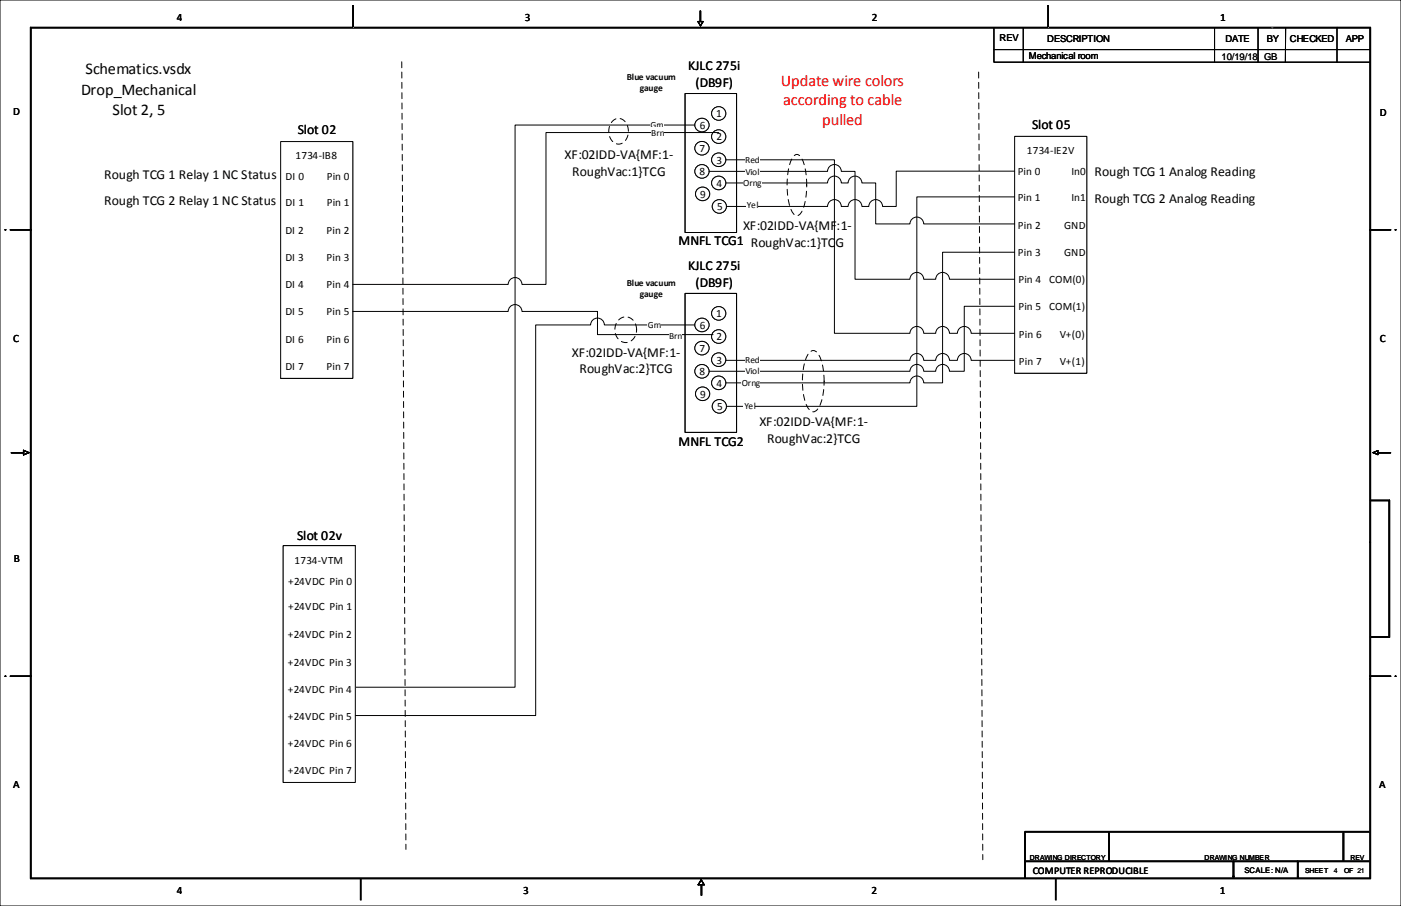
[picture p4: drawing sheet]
<svg xmlns="http://www.w3.org/2000/svg" width="432mm" height="279mm" viewBox="0 0 432 279" stroke-linecap="round" stroke-linejoin="round" font-family="sans-serif">
<path d="M0 0h431.8v279.4h-431.8z" fill="none" stroke="#000" stroke-width=".31"/>
<path d="M9.4 8.4v262.6l.2-.2v-262.2zM9.4 8.4l.2 .2h412.6l.2-.2zM422.2 8.6v262.2l.2 .2v-262.6zM9.4 271h413l-.2-.2h-412.6z" fill-rule="evenodd" fill="#fff"/>
<path d="M9.4 8.4l.2 .2v262.2l-.2 .2zM9.4 8.4h413l-.2 .2h-412.6zM422.2 8.6l.2-.2v262.6l-.2-.2zM9.4 271l.2-.2h412.6l.2 .2z" fill="none" stroke="#000" stroke-width=".31"/>
<path d="M9.4 8.5h.1M9.4 8.6h.1M9.5 8.4h.1M9.5 8.6h.1M9.6 8.5h.1M9.5 8.5h.1" fill="none" stroke="#000" stroke-width=".31"/>
<path d="M3.2 208.5h6.3v.1h-6.3z" fill-rule="evenodd" fill="#fff"/>
<path d="M3.2 208.5h6.3v.1h-6.3z" fill="none" stroke="#000" stroke-width=".31"/>
<path d="M9.4 208.5h.1M9.4 208.6h.1M9.5 208.5h.1M9.5 208.6h.1M9.6 208.5h.1" fill="none" stroke="#000" stroke-width=".31"/>
<path d="M1.6 208.5h.1M1.6 208.6h.1M1.7 208.5h.1M1.7 208.6h.1M1.8 208.6h.1M1.8 208.5h.1" fill="none" stroke="#000" stroke-width=".31"/>
<path d="M3.2 70.8h6.3v.2h-6.3z" fill-rule="evenodd" fill="#fff"/>
<path d="M3.2 70.8h6.3v.2h-6.3z" fill="none" stroke="#000" stroke-width=".31"/>
<path d="M9.4 70.9h.1M9.5 70.8h.1M9.4 70.8h.1M9.5 71h.1M9.5 70.9h.1M9.6 70.9h.1" fill="none" stroke="#000" stroke-width=".31"/>
<path d="M1.6 70.9h.1M1.7 70.8h.1M1.6 70.8h.1M1.7 71h.1M1.8 70.9h.1M1.8 70.8h.1" fill="none" stroke="#000" stroke-width=".31"/>
<path d="M108.7 1.9h.2v6.5h-.2z" fill-rule="evenodd" fill="#fff"/>
<path d="M108.7 1.9h.2v6.5h-.2z" fill="none" stroke="#000" stroke-width=".31"/>
<path d="M108.7 1.9h.1M108.8 2h.1M108.8 1.8h.1M108.9 2h.1M108.9 1.9h.1M108.9 1.8h.1" fill="none" stroke="#000" stroke-width=".31"/>
<path d="M215.8 3.4h.2v3.2h-.2z" fill-rule="evenodd" fill="#fff"/>
<path d="M215.8 3.4h.2v3.2h-.2z" fill="none" stroke="#000" stroke-width=".31"/>
<path d="M216.6 6.7l-.7 1.3zM215.1 6.6h1.6zM215.1 6.6l.8 1.4z" fill-rule="evenodd" fill="#fff"/>
<path d="M215.1 6.6h1.6zM215.1 6.6l.8 1.4zM216.6 6.7l-.7 1.3z" fill="none" stroke="#000" stroke-width=".31"/>
<path d="M323 1.9h.1v6.5h-.1z" fill-rule="evenodd" fill="#fff"/>
<path d="M323 1.9h.1v6.5h-.1z" fill="none" stroke="#000" stroke-width=".31"/>
<path d="M323 1.9h.1M323 2h.1M323.1 1.8h.1M323 1.8h.1M323.1 2h.1M323.1 1.9h.1" fill="none" stroke="#000" stroke-width=".31"/>
<path d="M422.3 70.8h6.3v.2h-6.3z" fill-rule="evenodd" fill="#fff"/>
<path d="M422.3 70.8h6.3v.2h-6.3z" fill="none" stroke="#000" stroke-width=".31"/>
<path d="M422.2 70.9h.1M422.3 70.9h.1M422.3 70.8h.1M422.3 71h.1M422.4 70.9h.1M422.4 70.8h.1" fill="none" stroke="#000" stroke-width=".31"/>
<path d="M430 70.9h.1M430.1 70.8h.1M430 70.8h.1M430.1 71h.1M430.2 70.9h.1M430.2 70.8h.1" fill="none" stroke="#000" stroke-width=".31"/>
<path d="M422.3 208.5h6.3v.1h-6.3z" fill-rule="evenodd" fill="#fff"/>
<path d="M422.3 208.5h6.3v.1h-6.3z" fill="none" stroke="#000" stroke-width=".31"/>
<path d="M422.2 208.5h.1M422.3 208.6h.1M422.3 208.5h.1M422.4 208.6h.1M422.4 208.5h.1" fill="none" stroke="#000" stroke-width=".31"/>
<path d="M430 208.5h.1M430 208.6h.1M430.1 208.5h.1M430.1 208.6h.1M430.2 208.6h.1M430.2 208.5h.1" fill="none" stroke="#000" stroke-width=".31"/>
<path d="M422.4 196.4v.1h5.9l-.2-.1zM428.1 154.4v42l.2 .1v-42.2zM422.4 154.3v.1h5.7l.2-.1z" fill-rule="evenodd" fill="#fff"/>
<path d="M422.4 154.3h5.9l-.2 .1h-5.7zM428.1 154.4l.2-.1v42.2l-.2-.1zM422.4 196.4h5.7l.2 .1h-5.9z" fill="none" stroke="#000" stroke-width=".31"/>
<path d="M422.2 167.2h.1M422.3 167.3h.1M422.3 167.2h.1M422.4 167.3h.1M422.4 167.2h.1" fill="none" stroke="#000" stroke-width=".31"/>
<path d="M422.2 209.3h.1M422.3 209.4h.1M422.3 209.3h.1M422.4 209.4h.1M422.4 209.3h.1" fill="none" stroke="#000" stroke-width=".31"/>
<path d="M3.5 139.6h3.8v.1h-3.8z" fill-rule="evenodd" fill="#fff"/>
<path d="M3.5 139.6h3.8v.1h-3.8z" fill="none" stroke="#000" stroke-width=".31"/>
<path d="M7.2 138.8l1.8 .8zM7.2 138.8v1.5zM7.3 140.2l1.7-.6z" fill-rule="evenodd" fill="#fff"/>
<path d="M7.2 138.8l1.8 .8zM7.2 138.8v1.5zM7.3 140.2l1.7-.6z" fill="none" stroke="#000" stroke-width=".31"/>
<path d="M216.1 272.9h.2v3.2h-.2z" fill-rule="evenodd" fill="#fff"/>
<path d="M216.1 272.9h.2v3.2h-.2z" fill="none" stroke="#000" stroke-width=".31"/>
<path d="M216.1 271.3l-1 1.6zM215.1 272.9h2zM216.1 271.3l1 1.6z" fill-rule="evenodd" fill="#fff"/>
<path d="M215.1 272.9h2zM216.1 271.3l-1 1.6zM216.1 271.3l1 1.6z" fill="none" stroke="#000" stroke-width=".31"/>
<path d="M424.7 139.6h3.9v.1h-3.9z" fill-rule="evenodd" fill="#fff"/>
<path d="M424.7 139.6h3.9v.1h-3.9z" fill="none" stroke="#000" stroke-width=".31"/>
<path d="M423.1 139.6l1.6 .6zM424.7 138.9v1.3zM423.1 139.6l1.6-.7z" fill-rule="evenodd" fill="#fff"/>
<path d="M423.1 139.6l1.6 .6zM423.1 139.6l1.6-.7zM424.7 138.9v1.3z" fill="none" stroke="#000" stroke-width=".31"/>
<path d="M399.9 265.7h.2v5h-.2z" fill-rule="evenodd" fill="#fff"/>
<path d="M399.9 265.7h.2v5h-.2z" fill="none" stroke="#000" stroke-width=".31"/>
<path d="M399.9 265.7h.1M399.9 265.8h.1M400 265.6h.1M399.9 265.6h.1M400 265.8h.1M400.1 265.8h.1M400.1 265.7h.1M400.1 265.6h.1" fill="none" stroke="#000" stroke-width=".31"/>
<path d="M399.9 265.7h.1M399.9 270.3h.1M399.9 265.8h.1M400 265.6h.1M399.9 265.6h.1M400 270.3h.1M400 265.8h.1M400.1 265.8h.1M400.1 265.7h.1M400.1 265.6h.1M400.1 270.3h.1" fill="none" stroke="#000" stroke-width=".31"/>
<path d="M380.1 265.7h.2v5h-.2z" fill-rule="evenodd" fill="#fff"/>
<path d="M380.1 265.7h.2v5h-.2z" fill="none" stroke="#000" stroke-width=".31"/>
<path d="M380.1 265.7h.1M380.1 265.8h.1M380.2 265.6h.1M380.1 265.6h.1M380.2 265.8h.1M380.3 265.7h.1" fill="none" stroke="#000" stroke-width=".31"/>
<path d="M380.1 265.7h.1M380.1 265.8h.1M380.2 265.6h.1M380.1 265.6h.1M380.2 265.8h.1M380.3 265.7h.1" fill="none" stroke="#000" stroke-width=".31"/>
<path d="M380.1 270.2h.1M380.1 270.3h.1M380.2 270.1h.1M380.2 270.3h.1M380.3 270.2h.1M380.2 270.2h.1" fill="none" stroke="#000" stroke-width=".31"/>
<path d="M380.1 270.2h.1M380.1 270.3h.1M380.2 270.1h.1M380.2 270.3h.1M380.3 270.2h.1M380.2 270.2h.1" fill="none" stroke="#000" stroke-width=".31"/>
<path d="M315.8 256.4h106.3v.2h-106.3z" fill-rule="evenodd" fill="#fff"/>
<path d="M315.8 256.4h106.3v.2h-106.3z" fill="none" stroke="#000" stroke-width=".31"/>
<path d="M316 265.5h106.1v.2h-106.1z" fill-rule="evenodd" fill="#fff"/>
<path d="M316 265.5h106.1v.2h-106.1z" fill="none" stroke="#000" stroke-width=".31"/>
<path d="M341.7 256.6h.2v8.9h-.2z" fill-rule="evenodd" fill="#fff"/>
<path d="M341.7 256.6h.2v8.9h-.2z" fill="none" stroke="#000" stroke-width=".31"/>
<path d="M413.9 256.8h.3v8.7h-.3z" fill-rule="evenodd" fill="#fff"/>
<path d="M413.9 256.8h.3v8.7h-.3z" fill="none" stroke="#000" stroke-width=".31"/>
<path d="M392.1 8.6h.1M392.2 8.5h.1M392.1 8.5h.1M392.2 8.7h.1M392.2 8.6h.1M392.3 8.6h.1" fill="none" stroke="#00f" stroke-width=".31"/>
<path d="M392.1 8.6h.1M392.2 8.5h.1M392.1 8.5h.1M392.2 8.7h.1M392.2 8.6h.1M392.3 8.6h.1" fill="none" stroke="#00f" stroke-width=".31"/>
<path d="M306.3 8.7v6.6h116.1M306.3 15.3v3.9h115.9M315.4 8.5v10.7M374.3 8.5v10.7M387.7 8.6v10.6M396.2 8.5v10.7M412.1 8.4v10.8" fill="none" stroke="#000" stroke-width=".31"/>
<path d="M315.8 256.4h.2v14.4h-.2z" fill-rule="evenodd" fill="#fff"/>
<path d="M315.8 256.4h.2v14.4h-.2z" fill="none" stroke="#000" stroke-width=".31"/>
<path d="M9.4 8.4v262.6l.2-.2v-262.2zM9.4 8.4l.2 .2h412.6l.2-.2zM422.2 8.6v262.2l.2 .2v-262.6zM9.4 271h413l-.2-.2h-412.6z" fill-rule="evenodd" fill="#fff"/>
<path d="M9.4 8.4l.2 .2v262.2l-.2 .2zM9.4 8.4h413l-.2 .2h-412.6zM422.2 8.6l.2-.2v262.6l-.2-.2zM9.4 271l.2-.2h412.6l.2 .2z" fill="none" stroke="#000" stroke-width=".31"/>
<path d="M9.4 8.5h.1M9.4 8.6h.1M9.5 8.4h.1M9.5 8.6h.1M9.6 8.5h.1M9.5 8.5h.1" fill="none" stroke="#000" stroke-width=".31"/>
<path d="M3.2 208.5h6.3v.1h-6.3z" fill-rule="evenodd" fill="#fff"/>
<path d="M3.2 208.5h6.3v.1h-6.3z" fill="none" stroke="#000" stroke-width=".31"/>
<path d="M9.4 208.5h.1M9.4 208.6h.1M9.5 208.5h.1M9.5 208.6h.1M9.6 208.5h.1" fill="none" stroke="#000" stroke-width=".31"/>
<path d="M1.6 208.5h.1M1.6 208.6h.1M1.7 208.5h.1M1.7 208.6h.1M1.8 208.6h.1M1.8 208.5h.1" fill="none" stroke="#000" stroke-width=".31"/>
<path d="M3.2 70.8h6.3v.2h-6.3z" fill-rule="evenodd" fill="#fff"/>
<path d="M3.2 70.8h6.3v.2h-6.3z" fill="none" stroke="#000" stroke-width=".31"/>
<path d="M9.4 70.9h.1M9.5 70.8h.1M9.4 70.8h.1M9.5 71h.1M9.5 70.9h.1M9.6 70.9h.1" fill="none" stroke="#000" stroke-width=".31"/>
<path d="M1.6 70.9h.1M1.7 70.8h.1M1.6 70.8h.1M1.7 71h.1M1.8 70.9h.1M1.8 70.8h.1" fill="none" stroke="#000" stroke-width=".31"/>
<path d="M108.7 1.9h.2v6.5h-.2z" fill-rule="evenodd" fill="#fff"/>
<path d="M108.7 1.9h.2v6.5h-.2z" fill="none" stroke="#000" stroke-width=".31"/>
<path d="M108.7 1.9h.1M108.8 2h.1M108.8 1.8h.1M108.9 2h.1M108.9 1.9h.1M108.9 1.8h.1" fill="none" stroke="#000" stroke-width=".31"/>
<path d="M215.8 3.4h.2v3.2h-.2z" fill-rule="evenodd" fill="#fff"/>
<path d="M215.8 3.4h.2v3.2h-.2z" fill="none" stroke="#000" stroke-width=".31"/>
<path d="M216.6 6.7l-.7 1.3zM215.1 6.6h1.6zM215.1 6.6l.8 1.4z" fill-rule="evenodd" fill="#fff"/>
<path d="M215.1 6.6h1.6zM215.1 6.6l.8 1.4zM216.6 6.7l-.7 1.3z" fill="none" stroke="#000" stroke-width=".31"/>
<path d="M323 1.9h.1v6.5h-.1z" fill-rule="evenodd" fill="#fff"/>
<path d="M323 1.9h.1v6.5h-.1z" fill="none" stroke="#000" stroke-width=".31"/>
<path d="M323 1.9h.1M323 2h.1M323.1 1.8h.1M323 1.8h.1M323.1 2h.1M323.1 1.9h.1" fill="none" stroke="#000" stroke-width=".31"/>
<path d="M422.3 70.8h6.3v.2h-6.3z" fill-rule="evenodd" fill="#fff"/>
<path d="M422.3 70.8h6.3v.2h-6.3z" fill="none" stroke="#000" stroke-width=".31"/>
<path d="M422.2 70.9h.1M422.3 70.9h.1M422.3 70.8h.1M422.3 71h.1M422.4 70.9h.1M422.4 70.8h.1" fill="none" stroke="#000" stroke-width=".31"/>
<path d="M430 70.9h.1M430.1 70.8h.1M430 70.8h.1M430.1 71h.1M430.2 70.9h.1M430.2 70.8h.1" fill="none" stroke="#000" stroke-width=".31"/>
<path d="M422.3 208.5h6.3v.1h-6.3z" fill-rule="evenodd" fill="#fff"/>
<path d="M422.3 208.5h6.3v.1h-6.3z" fill="none" stroke="#000" stroke-width=".31"/>
<path d="M422.2 208.5h.1M422.3 208.6h.1M422.3 208.5h.1M422.4 208.6h.1M422.4 208.5h.1" fill="none" stroke="#000" stroke-width=".31"/>
<path d="M430 208.5h.1M430 208.6h.1M430.1 208.5h.1M430.1 208.6h.1M430.2 208.6h.1M430.2 208.5h.1" fill="none" stroke="#000" stroke-width=".31"/>
<path d="M422.4 196.4v.1h5.9l-.2-.1zM428.1 154.4v42l.2 .1v-42.2zM422.4 154.3v.1h5.7l.2-.1z" fill-rule="evenodd" fill="#fff"/>
<path d="M422.4 154.3h5.9l-.2 .1h-5.7zM428.1 154.4l.2-.1v42.2l-.2-.1zM422.4 196.4h5.7l.2 .1h-5.9z" fill="none" stroke="#000" stroke-width=".31"/>
<path d="M422.2 167.2h.1M422.3 167.3h.1M422.3 167.2h.1M422.4 167.3h.1M422.4 167.2h.1" fill="none" stroke="#000" stroke-width=".31"/>
<path d="M422.2 209.3h.1M422.3 209.4h.1M422.3 209.3h.1M422.4 209.4h.1M422.4 209.3h.1" fill="none" stroke="#000" stroke-width=".31"/>
<path d="M3.5 139.6h3.8v.1h-3.8z" fill-rule="evenodd" fill="#fff"/>
<path d="M3.5 139.6h3.8v.1h-3.8z" fill="none" stroke="#000" stroke-width=".31"/>
<path d="M7.2 138.8l1.8 .8zM7.2 138.8v1.5zM7.3 140.2l1.7-.6z" fill-rule="evenodd" fill="#fff"/>
<path d="M7.2 138.8l1.8 .8zM7.2 138.8v1.5zM7.3 140.2l1.7-.6z" fill="none" stroke="#000" stroke-width=".31"/>
<path d="M216.1 272.9h.2v3.2h-.2z" fill-rule="evenodd" fill="#fff"/>
<path d="M216.1 272.9h.2v3.2h-.2z" fill="none" stroke="#000" stroke-width=".31"/>
<path d="M216.1 271.3l-1 1.6zM215.1 272.9h2zM216.1 271.3l1 1.6z" fill-rule="evenodd" fill="#fff"/>
<path d="M215.1 272.9h2zM216.1 271.3l-1 1.6zM216.1 271.3l1 1.6z" fill="none" stroke="#000" stroke-width=".31"/>
<path d="M424.7 139.6h3.9v.1h-3.9z" fill-rule="evenodd" fill="#fff"/>
<path d="M424.7 139.6h3.9v.1h-3.9z" fill="none" stroke="#000" stroke-width=".31"/>
<path d="M423.1 139.6l1.6 .6zM424.7 138.9v1.3zM423.1 139.6l1.6-.7z" fill-rule="evenodd" fill="#fff"/>
<path d="M423.1 139.6l1.6 .6zM423.1 139.6l1.6-.7zM424.7 138.9v1.3z" fill="none" stroke="#000" stroke-width=".31"/>
<path d="M399.9 265.7h.2v5h-.2z" fill-rule="evenodd" fill="#fff"/>
<path d="M399.9 265.7h.2v5h-.2z" fill="none" stroke="#000" stroke-width=".31"/>
<path d="M399.9 265.7h.1M399.9 270.3h.1M399.9 265.8h.1M400 265.6h.1M399.9 265.6h.1M400 270.3h.1M400 265.8h.1M400.1 265.8h.1M400.1 265.7h.1M400.1 265.6h.1M400.1 270.3h.1" fill="none" stroke="#000" stroke-width=".31"/>
<path d="M380.1 265.7h.2v5h-.2z" fill-rule="evenodd" fill="#fff"/>
<path d="M380.1 265.7h.2v5h-.2z" fill="none" stroke="#000" stroke-width=".31"/>
<path d="M380.1 265.7h.1M380.1 265.8h.1M380.2 265.6h.1M380.1 265.6h.1M380.2 265.8h.1M380.3 265.7h.1" fill="none" stroke="#000" stroke-width=".31"/>
<path d="M380.1 270.2h.1M380.1 270.3h.1M380.2 270.1h.1M380.2 270.3h.1M380.3 270.2h.1M380.2 270.2h.1" fill="none" stroke="#000" stroke-width=".31"/>
<path d="M315.8 256.4h106.3v.2h-106.3z" fill-rule="evenodd" fill="#fff"/>
<path d="M315.8 256.4h106.3v.2h-106.3z" fill="none" stroke="#000" stroke-width=".31"/>
<path d="M316 265.5h106.1v.2h-106.1z" fill-rule="evenodd" fill="#fff"/>
<path d="M316 265.5h106.1v.2h-106.1z" fill="none" stroke="#000" stroke-width=".31"/>
<path d="M341.7 256.6h.2v8.9h-.2z" fill-rule="evenodd" fill="#fff"/>
<path d="M341.7 256.6h.2v8.9h-.2z" fill="none" stroke="#000" stroke-width=".31"/>
<path d="M413.9 256.8h.3v8.7h-.3z" fill-rule="evenodd" fill="#fff"/>
<path d="M413.9 256.8h.3v8.7h-.3z" fill="none" stroke="#000" stroke-width=".31"/>
<path d="M392.1 8.6h.1M392.2 8.5h.1M392.1 8.5h.1M392.2 8.7h.1M392.2 8.6h.1M392.3 8.6h.1" fill="none" stroke="#00f" stroke-width=".31"/>
<path d="M306.3 8.7v6.6h116.1M306.3 15.3v3.9h115.9M315.4 8.5v10.7M374.3 8.5v10.7M387.7 8.6v10.6M396.2 8.5v10.7M412.1 8.4v10.8" fill="none" stroke="#000" stroke-width=".31"/>
<path d="M315.8 256.4h.2v14.4h-.2z" fill-rule="evenodd" fill="#fff"/>
<path d="M315.8 256.4h.2v14.4h-.2z" fill="none" stroke="#000" stroke-width=".31"/>
<g fill="#fff">
<path d="M22.1 16.6h41.2v9.5h-41.2z" fill-rule="evenodd"/>
<path d="M22.1 26.1h41.2v9.5h-41.2z" fill-rule="evenodd"/>
<path d="M111.1 271.1h.2v6.5h-.2z" fill-rule="evenodd"/>
</g>
<path d="M111.1 271.1h.2v6.5h-.2z" fill="none" stroke="#000" stroke-width=".31"/>
<path d="M325.3 271.1h.2v6.5h-.2z" fill-rule="evenodd" fill="#fff"/>
<path d="M325.3 271.1h.2v6.5h-.2z" fill="none" stroke="#000" stroke-width=".31"/>
<path d="M9.4 8.4v262.6l.2-.2v-262.2zM9.4 8.4l.2 .2h412.6l.2-.2zM422.2 8.6v262.2l.2 .2v-262.6zM9.4 271h413l-.2-.2h-412.6z" fill-rule="evenodd" fill="#fff"/>
<path d="M9.4 8.4l.2 .2v262.2l-.2 .2zM9.4 8.4h413l-.2 .2h-412.6zM422.2 8.6l.2-.2v262.6l-.2-.2zM9.4 271l.2-.2h412.6l.2 .2z" fill="none" stroke="#000" stroke-width=".31"/>
<path d="M9.4 8.5h.1M9.4 8.6h.1M9.5 8.4h.1M9.5 8.6h.1M9.6 8.5h.1M9.5 8.5h.1" fill="none" stroke="#000" stroke-width=".31"/>
<path d="M3.2 208.5h6.3v.1h-6.3z" fill-rule="evenodd" fill="#fff"/>
<path d="M3.2 208.5h6.3v.1h-6.3z" fill="none" stroke="#000" stroke-width=".31"/>
<path d="M9.4 208.5h.1M9.4 208.6h.1M9.5 208.5h.1M9.5 208.6h.1M9.6 208.5h.1" fill="none" stroke="#000" stroke-width=".31"/>
<path d="M1.6 208.5h.1M1.6 208.6h.1M1.7 208.5h.1M1.7 208.6h.1M1.8 208.6h.1M1.8 208.5h.1" fill="none" stroke="#000" stroke-width=".31"/>
<path d="M3.2 70.8h6.3v.2h-6.3z" fill-rule="evenodd" fill="#fff"/>
<path d="M3.2 70.8h6.3v.2h-6.3z" fill="none" stroke="#000" stroke-width=".31"/>
<path d="M9.4 70.9h.1M9.5 70.8h.1M9.4 70.8h.1M9.5 71h.1M9.5 70.9h.1M9.6 70.9h.1" fill="none" stroke="#000" stroke-width=".31"/>
<path d="M1.6 70.9h.1M1.7 70.8h.1M1.6 70.8h.1M1.7 71h.1M1.8 70.9h.1M1.8 70.8h.1" fill="none" stroke="#000" stroke-width=".31"/>
<path d="M108.7 1.9h.2v6.5h-.2z" fill-rule="evenodd" fill="#fff"/>
<path d="M108.7 1.9h.2v6.5h-.2z" fill="none" stroke="#000" stroke-width=".31"/>
<path d="M108.7 1.9h.1M108.8 2h.1M108.8 1.8h.1M108.9 2h.1M108.9 1.9h.1M108.9 1.8h.1" fill="none" stroke="#000" stroke-width=".31"/>
<path d="M215.8 3.4h.2v3.2h-.2z" fill-rule="evenodd" fill="#fff"/>
<path d="M215.8 3.4h.2v3.2h-.2z" fill="none" stroke="#000" stroke-width=".31"/>
<path d="M216.6 6.7l-.7 1.3zM215.1 6.6h1.6zM215.1 6.6l.8 1.4z" fill-rule="evenodd" fill="#fff"/>
<path d="M215.1 6.6h1.6zM215.1 6.6l.8 1.4zM216.6 6.7l-.7 1.3z" fill="none" stroke="#000" stroke-width=".31"/>
<path d="M323 1.9h.1v6.5h-.1z" fill-rule="evenodd" fill="#fff"/>
<path d="M323 1.9h.1v6.5h-.1z" fill="none" stroke="#000" stroke-width=".31"/>
<path d="M323 1.9h.1M323 2h.1M323.1 1.8h.1M323 1.8h.1M323.1 2h.1M323.1 1.9h.1" fill="none" stroke="#000" stroke-width=".31"/>
<path d="M422.3 70.8h6.3v.2h-6.3z" fill-rule="evenodd" fill="#fff"/>
<path d="M422.3 70.8h6.3v.2h-6.3z" fill="none" stroke="#000" stroke-width=".31"/>
<path d="M422.2 70.9h.1M422.3 70.9h.1M422.3 70.8h.1M422.3 71h.1M422.4 70.9h.1M422.4 70.8h.1" fill="none" stroke="#000" stroke-width=".31"/>
<path d="M430 70.9h.1M430.1 70.8h.1M430 70.8h.1M430.1 71h.1M430.2 70.9h.1M430.2 70.8h.1" fill="none" stroke="#000" stroke-width=".31"/>
<path d="M422.3 208.5h6.3v.1h-6.3z" fill-rule="evenodd" fill="#fff"/>
<path d="M422.3 208.5h6.3v.1h-6.3z" fill="none" stroke="#000" stroke-width=".31"/>
<path d="M422.2 208.5h.1M422.3 208.6h.1M422.3 208.5h.1M422.4 208.6h.1M422.4 208.5h.1" fill="none" stroke="#000" stroke-width=".31"/>
<path d="M430 208.5h.1M430 208.6h.1M430.1 208.5h.1M430.1 208.6h.1M430.2 208.6h.1M430.2 208.5h.1" fill="none" stroke="#000" stroke-width=".31"/>
<path d="M422.4 196.4v.1h5.9l-.2-.1zM428.1 154.4v42l.2 .1v-42.2zM422.4 154.3v.1h5.7l.2-.1z" fill-rule="evenodd" fill="#fff"/>
<path d="M422.4 154.3h5.9l-.2 .1h-5.7zM428.1 154.4l.2-.1v42.2l-.2-.1zM422.4 196.4h5.7l.2 .1h-5.9z" fill="none" stroke="#000" stroke-width=".31"/>
<path d="M422.2 167.2h.1M422.3 167.3h.1M422.3 167.2h.1M422.4 167.3h.1M422.4 167.2h.1" fill="none" stroke="#000" stroke-width=".31"/>
<path d="M422.2 209.3h.1M422.3 209.4h.1M422.3 209.3h.1M422.4 209.4h.1M422.4 209.3h.1" fill="none" stroke="#000" stroke-width=".31"/>
<path d="M3.5 139.6h3.8v.1h-3.8z" fill-rule="evenodd" fill="#fff"/>
<path d="M3.5 139.6h3.8v.1h-3.8z" fill="none" stroke="#000" stroke-width=".31"/>
<path d="M7.2 138.8l1.8 .8zM7.2 138.8v1.5zM7.3 140.2l1.7-.6z" fill-rule="evenodd" fill="#fff"/>
<path d="M7.2 138.8l1.8 .8zM7.2 138.8v1.5zM7.3 140.2l1.7-.6z" fill="none" stroke="#000" stroke-width=".31"/>
<path d="M216.1 272.9h.2v3.2h-.2z" fill-rule="evenodd" fill="#fff"/>
<path d="M216.1 272.9h.2v3.2h-.2z" fill="none" stroke="#000" stroke-width=".31"/>
<path d="M216.1 271.3l-1 1.6zM215.1 272.9h2zM216.1 271.3l1 1.6z" fill-rule="evenodd" fill="#fff"/>
<path d="M215.1 272.9h2zM216.1 271.3l-1 1.6zM216.1 271.3l1 1.6z" fill="none" stroke="#000" stroke-width=".31"/>
<path d="M424.7 139.6h3.9v.1h-3.9z" fill-rule="evenodd" fill="#fff"/>
<path d="M424.7 139.6h3.9v.1h-3.9z" fill="none" stroke="#000" stroke-width=".31"/>
<path d="M423.1 139.6l1.6 .6zM424.7 138.9v1.3zM423.1 139.6l1.6-.7z" fill-rule="evenodd" fill="#fff"/>
<path d="M423.1 139.6l1.6 .6zM423.1 139.6l1.6-.7zM424.7 138.9v1.3z" fill="none" stroke="#000" stroke-width=".31"/>
<path d="M399.9 265.7h.2v5h-.2z" fill-rule="evenodd" fill="#fff"/>
<path d="M399.9 265.7h.2v5h-.2z" fill="none" stroke="#000" stroke-width=".31"/>
<path d="M399.9 265.7h.1M399.9 270.3h.1M399.9 265.8h.1M400 265.6h.1M399.9 265.6h.1M400 270.3h.1M400 265.8h.1M400.1 265.8h.1M400.1 265.7h.1M400.1 265.6h.1M400.1 270.3h.1" fill="none" stroke="#000" stroke-width=".31"/>
<path d="M380.1 265.7h.2v5h-.2z" fill-rule="evenodd" fill="#fff"/>
<path d="M380.1 265.7h.2v5h-.2z" fill="none" stroke="#000" stroke-width=".31"/>
<path d="M380.1 265.7h.1M380.1 265.8h.1M380.2 265.6h.1M380.1 265.6h.1M380.2 265.8h.1M380.3 265.7h.1" fill="none" stroke="#000" stroke-width=".31"/>
<path d="M380.1 270.2h.1M380.1 270.3h.1M380.2 270.1h.1M380.2 270.3h.1M380.3 270.2h.1M380.2 270.2h.1" fill="none" stroke="#000" stroke-width=".31"/>
<path d="M315.8 256.4h106.3v.2h-106.3z" fill-rule="evenodd" fill="#fff"/>
<path d="M315.8 256.4h106.3v.2h-106.3z" fill="none" stroke="#000" stroke-width=".31"/>
<path d="M316 265.5h106.1v.2h-106.1z" fill-rule="evenodd" fill="#fff"/>
<path d="M316 265.5h106.1v.2h-106.1z" fill="none" stroke="#000" stroke-width=".31"/>
<path d="M341.7 256.6h.2v8.9h-.2z" fill-rule="evenodd" fill="#fff"/>
<path d="M341.7 256.6h.2v8.9h-.2z" fill="none" stroke="#000" stroke-width=".31"/>
<path d="M413.9 256.8h.3v8.7h-.3z" fill-rule="evenodd" fill="#fff"/>
<path d="M413.9 256.8h.3v8.7h-.3z" fill="none" stroke="#000" stroke-width=".31"/>
<path d="M392.1 8.6h.1M392.2 8.5h.1M392.1 8.5h.1M392.2 8.7h.1M392.2 8.6h.1M392.3 8.6h.1" fill="none" stroke="#00f" stroke-width=".31"/>
<path d="M306.3 8.7v6.6h116.1M306.3 15.3v3.9h115.9M315.4 8.5v10.7M374.3 8.5v10.7M387.7 8.6v10.6M396.2 8.5v10.7M412.1 8.4v10.8" fill="none" stroke="#000" stroke-width=".31"/>
<path d="M315.8 256.4h.2v14.4h-.2z" fill-rule="evenodd" fill="#fff"/>
<path d="M315.8 256.4h.2v14.4h-.2z" fill="none" stroke="#000" stroke-width=".31"/>
<g fill="#fff">
<path d="M22.1 16.6h41.2v9.5h-41.2z" fill-rule="evenodd"/>
<path d="M22.1 26.1h41.2v9.5h-41.2z" fill-rule="evenodd"/>
<path d="M111.1 271.1h.2v6.5h-.2z" fill-rule="evenodd"/>
</g>
<path d="M111.1 271.1h.2v6.5h-.2z" fill="none" stroke="#000" stroke-width=".31"/>
<path d="M325.3 271.1h.2v6.5h-.2z" fill-rule="evenodd" fill="#fff"/>
<path d="M325.3 271.1h.2v6.5h-.2z" fill="none" stroke="#000" stroke-width=".31"/>
<circle cx="221.6" cy="42.1" r="2.14" fill="#fff"/>
<circle cx="221.6" cy="42.1" r="2.14" fill="none" stroke="#000" stroke-width=".31"/>
<circle cx="216.4" cy="45.7" r="2.13" fill="#fff"/>
<circle cx="216.4" cy="45.7" r="2.13" fill="none" stroke="#000" stroke-width=".31"/>
<circle cx="221.6" cy="35" r="2.14" fill="#fff"/>
<circle cx="221.6" cy="35" r="2.14" fill="none" stroke="#000" stroke-width=".31"/>
<circle cx="216.4" cy="38.6" r="2.13" fill="#fff"/>
<circle cx="216.4" cy="38.6" r="2.13" fill="none" stroke="#000" stroke-width=".31"/>
<circle cx="221.6" cy="49.3" r="2.14" fill="#fff"/>
<circle cx="221.6" cy="49.3" r="2.14" fill="none" stroke="#000" stroke-width=".31"/>
<circle cx="216.4" cy="52.9" r="2.13" fill="#fff"/>
<circle cx="216.4" cy="52.9" r="2.13" fill="none" stroke="#000" stroke-width=".31"/>
<circle cx="221.6" cy="56.4" r="2.14" fill="#fff"/>
<circle cx="221.6" cy="56.4" r="2.14" fill="none" stroke="#000" stroke-width=".31"/>
<circle cx="216.6" cy="59.8" r="2.14" fill="#fff"/>
<circle cx="216.6" cy="59.8" r="2.14" fill="none" stroke="#000" stroke-width=".31"/>
<circle cx="221.8" cy="63.7" r="2.13" fill="#fff"/>
<g fill="none" stroke="#000" stroke-width=".31">
<path d="M211.1 28.8h15.9v42.9h-15.9z"/>
<circle cx="221.8" cy="63.7" r="2.13"/>
</g>
<circle cx="221.6" cy="42.1" r="2.14" fill="#fff"/>
<circle cx="221.6" cy="42.1" r="2.14" fill="none" stroke="#000" stroke-width=".31"/>
<circle cx="216.4" cy="45.7" r="2.13" fill="#fff"/>
<circle cx="216.4" cy="45.7" r="2.13" fill="none" stroke="#000" stroke-width=".31"/>
<circle cx="221.6" cy="35" r="2.14" fill="#fff"/>
<circle cx="221.6" cy="35" r="2.14" fill="none" stroke="#000" stroke-width=".31"/>
<circle cx="216.4" cy="38.6" r="2.13" fill="#fff"/>
<circle cx="216.4" cy="38.6" r="2.13" fill="none" stroke="#000" stroke-width=".31"/>
<circle cx="221.6" cy="49.3" r="2.14" fill="#fff"/>
<circle cx="221.6" cy="49.3" r="2.14" fill="none" stroke="#000" stroke-width=".31"/>
<circle cx="216.4" cy="52.9" r="2.13" fill="#fff"/>
<circle cx="216.4" cy="52.9" r="2.13" fill="none" stroke="#000" stroke-width=".31"/>
<circle cx="221.6" cy="56.4" r="2.14" fill="#fff"/>
<circle cx="221.6" cy="56.4" r="2.14" fill="none" stroke="#000" stroke-width=".31"/>
<circle cx="216.6" cy="59.8" r="2.14" fill="#fff"/>
<circle cx="216.6" cy="59.8" r="2.14" fill="none" stroke="#000" stroke-width=".31"/>
<circle cx="221.8" cy="63.7" r="2.13" fill="#fff"/>
<g fill="none" stroke="#000" stroke-width=".31">
<path d="M211.1 28.8h15.9v42.9h-15.9z"/>
<circle cx="221.8" cy="63.7" r="2.13"/>
</g>
<path d="M312.7 42.1h22.2v73h-22.2z" fill-rule="evenodd" fill="#fff"/>
<path d="M312.7 42.1h22.2v73h-22.2z" fill="none" stroke="#000" stroke-width=".31"/>
<path d="M312.7 42.1h22.2v73h-22.2z" fill-rule="evenodd" fill="#fff"/>
<path d="M312.7 42.1h22.2v73h-22.2z" fill="none" stroke="#000" stroke-width=".31"/>
<path d="M123.8 19.1l1.3 242.8" fill="none" stroke="#000" stroke-width=".31" stroke-dasharray="1.9 1.3"/>
<path d="M86.5 43.7h22.2v73h-22.2z" fill-rule="evenodd" fill="#fff"/>
<path d="M86.5 43.7h22.2v73h-22.2z" fill="none" stroke="#000" stroke-width=".31"/>
<path d="M86.5 43.7h22.2v73h-22.2z" fill-rule="evenodd" fill="#fff"/>
<path d="M214.2 38.6h-55.5v173.3h-49.2M86.5 43.7h22.2v73h-22.2z" fill="none" stroke="#000" stroke-width=".31"/>
<g fill="#fff">
<path d="M200.3 37h4.3v3.3h-4.3z" fill-rule="evenodd"/>
<path d="M87.3 168.3h22.2v73h-22.2z" fill-rule="evenodd"/>
</g>
<path d="M87.3 168.3h22.2v73h-22.2z" fill="none" stroke="#000" stroke-width=".31"/>
<path d="M87.3 168.3h22.2v73h-22.2z" fill-rule="evenodd" fill="#fff"/>
<path d="M223.7 49.3h33.5v53.5h23.3a2.12 2.12 0 0 1 2.1-2.1 2.12 2.12 0 0 1 2.1 2.1h3.7a2.12 2.12 0 0 1 2.1-2.1 2.12 2.12 0 0 1 2.1 2.1h2.5a2.12 2.12 0 0 1 2.1-2.1 2.12 2.12 0 0 1 2.1 2.1h13.4M87.3 168.3h22.2v73h-22.2z" fill="none" stroke="#000" stroke-width=".31"/>
<path d="M229.6 47.6h4.4v3.4h-4.4z" fill-rule="evenodd" fill="#fff"/>
<path d="M223.7 56.4h31.4a2.12 2.12 0 0 1 2.1-2.1 2.12 2.12 0 0 1 2.1 2.1h2.1a2.12 2.12 0 0 1 2.1-2.1 2.12 2.12 0 0 1 2.1 2.1h4.3v12.7h10.6a2.12 2.12 0 0 1 2.1-2.2 2.12 2.12 0 0 1 2.1 2.2h28" fill="none" stroke="#000" stroke-width=".31"/>
<path d="M229 54.6h5.6v3.4h-5.6z" fill-rule="evenodd" fill="#fff"/>
<path d="M312.7 52.8h-36.5v10.9h-4.2a2.12 2.12 0 0 0-2.1-2.2 2.12 2.12 0 0 0-2.1 2.2h-2.2a2.12 2.12 0 0 0-2.1-2.2 2.12 2.12 0 0 0-2.1 2.2h-2.1a2.12 2.12 0 0 0-2.1-2.2 2.12 2.12 0 0 0-2.1 2.2h-31.2" fill="none" stroke="#000" stroke-width=".31"/>
<path d="M230.1 61.7h3.4v3.4h-3.4z" fill-rule="evenodd" fill="#fff"/>
<path d="M218.5 52.8h36.6a2.12 2.12 0 0 1 2.1-2.1 2.12 2.12 0 0 1 2.1 2.1h4.2v33.3h17a2.12 2.12 0 0 1 2.1-2.1 2.12 2.12 0 0 1 2.1 2.1h3.7a2.12 2.12 0 0 1 2.1-2.1 2.12 2.12 0 0 1 2.1 2.1h20.1" fill="none" stroke="#000" stroke-width=".31"/>
<g fill="#fff">
<path d="M229.6 51.3h4.4v3.4h-4.4z" fill-rule="evenodd"/>
<circle cx="221.6" cy="103.8" r="2.14"/>
</g>
<circle cx="221.6" cy="103.8" r="2.14" fill="none" stroke="#000" stroke-width=".31"/>
<circle cx="216.4" cy="107.4" r="2.13" fill="#fff"/>
<circle cx="216.4" cy="107.4" r="2.13" fill="none" stroke="#000" stroke-width=".31"/>
<circle cx="221.6" cy="96.6" r="2.14" fill="#fff"/>
<circle cx="221.6" cy="96.6" r="2.14" fill="none" stroke="#000" stroke-width=".31"/>
<circle cx="216.4" cy="100.2" r="2.13" fill="#fff"/>
<circle cx="216.4" cy="100.2" r="2.13" fill="none" stroke="#000" stroke-width=".31"/>
<circle cx="221.6" cy="110.9" r="2.14" fill="#fff"/>
<circle cx="221.6" cy="110.9" r="2.14" fill="none" stroke="#000" stroke-width=".31"/>
<circle cx="216.4" cy="114.5" r="2.13" fill="#fff"/>
<circle cx="216.4" cy="114.5" r="2.13" fill="none" stroke="#000" stroke-width=".31"/>
<circle cx="221.6" cy="118.1" r="2.14" fill="#fff"/>
<circle cx="221.6" cy="118.1" r="2.14" fill="none" stroke="#000" stroke-width=".31"/>
<circle cx="216.6" cy="121.4" r="2.14" fill="#fff"/>
<circle cx="216.6" cy="121.4" r="2.14" fill="none" stroke="#000" stroke-width=".31"/>
<circle cx="221.8" cy="125.3" r="2.13" fill="#fff"/>
<g fill="none" stroke="#000" stroke-width=".31">
<path d="M211.1 90.5h15.9v42.8h-15.9z"/>
<circle cx="221.8" cy="125.3" r="2.13"/>
</g>
<circle cx="221.6" cy="103.8" r="2.14" fill="#fff"/>
<circle cx="221.6" cy="103.8" r="2.14" fill="none" stroke="#000" stroke-width=".31"/>
<circle cx="216.4" cy="107.4" r="2.13" fill="#fff"/>
<circle cx="216.4" cy="107.4" r="2.13" fill="none" stroke="#000" stroke-width=".31"/>
<circle cx="221.6" cy="96.6" r="2.14" fill="#fff"/>
<circle cx="221.6" cy="96.6" r="2.14" fill="none" stroke="#000" stroke-width=".31"/>
<circle cx="216.4" cy="100.2" r="2.13" fill="#fff"/>
<circle cx="216.4" cy="100.2" r="2.13" fill="none" stroke="#000" stroke-width=".31"/>
<circle cx="221.6" cy="110.9" r="2.14" fill="#fff"/>
<circle cx="221.6" cy="110.9" r="2.14" fill="none" stroke="#000" stroke-width=".31"/>
<circle cx="216.4" cy="114.5" r="2.13" fill="#fff"/>
<circle cx="216.4" cy="114.5" r="2.13" fill="none" stroke="#000" stroke-width=".31"/>
<circle cx="221.6" cy="118.1" r="2.14" fill="#fff"/>
<circle cx="221.6" cy="118.1" r="2.14" fill="none" stroke="#000" stroke-width=".31"/>
<circle cx="216.6" cy="121.4" r="2.14" fill="#fff"/>
<circle cx="216.6" cy="121.4" r="2.14" fill="none" stroke="#000" stroke-width=".31"/>
<circle cx="221.8" cy="125.3" r="2.13" fill="#fff"/>
<g fill="none" stroke="#000" stroke-width=".31">
<path d="M221.5 40.9h-53.2v46.8h-7.4a2.12 2.12 0 0 0-2.2-2.1 2.12 2.12 0 0 0-2.1 2.1h-47.9M211.1 90.5h15.9v42.8h-15.9z"/>
<circle cx="221.8" cy="125.3" r="2.13"/>
</g>
<path d="M200.6 39.3h4v3.4h-4z" fill-rule="evenodd" fill="#fff"/>
<path d="M108.7 96h47.9a2.12 2.12 0 0 1 2.2-2.1 2.12 2.12 0 0 1 2.1 2.1h23.2v7.2h35.7" fill="none" stroke="#000" stroke-width=".31"/>
<path d="M206.1 102h4v3.4h-4z" fill-rule="evenodd" fill="#fff"/>
<path d="M223.7 111.1h56.8a2.12 2.12 0 0 1 2.1-2.1 2.12 2.12 0 0 1 2.1 2.1h3.7a2.12 2.12 0 0 1 2.1-2.1 2.12 2.12 0 0 1 2.1 2.1h2.5a2.12 2.12 0 0 1 2.1-2.1 2.12 2.12 0 0 1 2.1 2.1h13.4" fill="none" stroke="#000" stroke-width=".31"/>
<path d="M229.6 109.3h4.4v3.4h-4.4z" fill-rule="evenodd" fill="#fff"/>
<path d="M312.7 77.8h-22.2v40.3h-5.8a2.12 2.12 0 0 0-2.1-2.1 2.12 2.12 0 0 0-2.1 2.1h-56.8" fill="none" stroke="#000" stroke-width=".31"/>
<path d="M228.5 116.4h5.7v3.4h-5.7z" fill-rule="evenodd" fill="#fff"/>
<path d="M312.7 60.7h-30.1v64.6h-58.7" fill="none" stroke="#000" stroke-width=".31"/>
<path d="M229.3 123.3h3.4v3.4h-3.4z" fill-rule="evenodd" fill="#fff"/>
<path d="M312.7 94.5h-15.5v20h-4.6a2.12 2.12 0 0 0-2.1-2.1 2.12 2.12 0 0 0-2.1 2.1h-3.7a2.12 2.12 0 0 0-2.1-2.1 2.12 2.12 0 0 0-2.1 2.1h-62" fill="none" stroke="#000" stroke-width=".31"/>
<path d="M229.6 112.8h4.4v3.4h-4.4z" fill-rule="evenodd" fill="#fff"/>
<path d="M214.2 100.2h-27.9a2.12 2.12 0 0 0-2.2-2.1 2.12 2.12 0 0 0-2.1 2.1h-16.9v120.5h-55.6" fill="none" stroke="#000" stroke-width=".31"/>
<path d="M199.5 98.6h4.3v3.4h-4.3z" fill-rule="evenodd" fill="#fff"/>
<path d="M189 37.2a2.73 2.73 0 0 1 4.4 1.7 4 4 0 0 1-2.7 5.5 4.1 4.1 0 0 1-2.6-6.1zM301.6 22.2l1.3 242.9M244.7 48a1.28 1.28 0 0 1 2.2 .5 21.9 21.9 0 0 1 0 17.1 1.36 1.36 0 0 1-1.3 .9 1.36 1.36 0 0 1-1.3-.9 22.2 22.2 0 0 1-1-14.7l.7-1.8zM190.5 98.9a3.2 3.2 0 0 1 3.5-1 3.2 3.2 0 0 1 2.1 3 3.6 3.6 0 0 1-4.5 4.4 4.3 4.3 0 0 1-1.1-6.4zM249.7 108.5a1.76 1.76 0 0 1 2.8 1.1 21.4 21.4 0 0 1 0 15.9 1.85 1.85 0 0 1-1.8 1.5 1.85 1.85 0 0 1-1.9-1.5 21.4 21.4 0 0 1 0-15.9z" fill="none" stroke="#000" stroke-width=".31" stroke-dasharray="1.9 1.3"/>
<g font-size="5">
<text x="26.4" y="22.9">Schematics.vsdx</text>
<text x="25" y="29.4">Drop_Mechanical</text>
<text x="34.7" y="35.3">Slot 2, 5</text>
</g>
<g font-size="5" fill="#f00">
<text x="240.7" y="26.5">Update wire colors</text>
<text x="241.4" y="32.5">according to cable</text>
<text x="253.4" y="38.4">pulled</text>
</g>
<g font-size="4.2">
<text x="212.1" y="21.7">KJLC 275i</text>
<text x="214.3" y="26.8">(DB9F)</text>
<text x="91.8" y="41.5">Slot 02</text>
<text x="318.1" y="39.8">Slot 05</text>
<text x="174" y="49.1">XF:02IDD-VA{MF:1-</text>
<text x="32.1" y="55.2">Rough TCG 1 Relay 1 NC Status</text>
<text x="176.4" y="54.2">RoughVac:1}TCG</text>
<text x="337.4" y="54.4">Rough TCG 1 Analog Reading</text>
<text x="32.1" y="63.4">Rough TCG 2 Relay 1 NC Status</text>
<text x="337.4" y="62.6">Rough TCG 2 Analog Reading</text>
<text x="229" y="71">XF:02IDD-VA{MF:1-</text>
<text x="209.1" y="75.6">MNFL TCG1 RoughVac:1}TCG</text>
<text x="209.1" y="75.6">MNFL TCG1</text>
<text x="212.1" y="83.4">KJLC 275i</text>
<text x="214.3" y="88.5">(DB9F)</text>
<text x="176.2" y="110">XF:02IDD-VA{MF:1-</text>
<text x="178.6" y="115">RoughVac:2}TCG</text>
<text x="234.1" y="131.5">XF:02IDD-VA{MF:1-</text>
<text x="209.1" y="137.5">MNFL TCG2</text>
<text x="236.4" y="136.6">RoughVac:2}TCG</text>
<text x="91.6" y="166.5">Slot 02v</text>
</g>
<g font-size="3.4">
<text x="54.5" y="6.4">4</text>
<text x="161.7" y="6.4">3</text>
<text x="268.7" y="6.4">2</text>
<text x="376.1" y="6.4">1</text>
<text x="4" y="35.5">D</text>
<text x="425.3" y="35.8">D</text>
<text x="215.7" y="39.7">6</text>
<text x="220.8" y="36">1</text>
<text x="215.6" y="46.9">7</text>
<text x="220.8" y="43.3">2</text>
<text x="316.5" y="47.6">1734-IE2V</text>
<text x="91.1" y="49.2">1734-IB8</text>
<text x="220.8" y="50.4">3</text>
<text x="313.7" y="53.9">Pin 0</text>
<text x="330.3" y="53.9">In0</text>
<text x="88" y="55.5">DI 0</text>
<text x="100.7" y="55.5">Pin 0</text>
<text x="215.6" y="54">8</text>
<text x="220.8" y="57.7">4</text>
<text x="88" y="63.5">DI 1</text>
<text x="100.7" y="63.5">Pin 1</text>
<text x="215.8" y="61">9</text>
<text x="221.1" y="64.8">5</text>
<text x="313.7" y="61.9">Pin 1</text>
<text x="330.3" y="61.9">In1</text>
<text x="313.7" y="70.5">Pin 2</text>
<text x="328" y="70.5">GND</text>
<text x="88" y="72.1">DI 2</text>
<text x="100.7" y="72.1">Pin 2</text>
<text x="88" y="80.5">DI 3</text>
<text x="100.7" y="80.5">Pin 3</text>
<text x="313.7" y="78.9">Pin 3</text>
<text x="328" y="78.9">GND</text>
<text x="88" y="88.9">DI 4</text>
<text x="100.7" y="88.9">Pin 4</text>
<text x="313.9" y="87.3">Pin 4</text>
<text x="323.4" y="87.3">COM(0)</text>
<text x="313.9" y="95.7">Pin 5</text>
<text x="323.4" y="95.7">COM(1)</text>
<text x="88" y="97.3">DI 5</text>
<text x="100.7" y="97.3">Pin 5</text>
<text x="215.7" y="101.4">6</text>
<text x="220.8" y="97.7">1</text>
<text x="4" y="105.6">C</text>
<text x="88" y="105.7">DI 6</text>
<text x="100.7" y="105.7">Pin 6</text>
<text x="220.8" y="105">2</text>
<text x="314" y="104.1">Pin 6</text>
<text x="326.7" y="104.1">V+(0)</text>
<text x="425.3" y="105.6">C</text>
<text x="215.6" y="108.6">7</text>
<text x="220.8" y="112.1">3</text>
<text x="314" y="112.5">Pin 7</text>
<text x="326.7" y="112.5">V+(1)</text>
<text x="88" y="114.1">DI 7</text>
<text x="100.7" y="114.1">Pin 7</text>
<text x="215.6" y="115.7">8</text>
<text x="220.8" y="119.4">4</text>
<text x="215.8" y="122.7">9</text>
<text x="221.1" y="126.5">5</text>
<text x="4.2" y="173.3">B</text>
<text x="90.8" y="173.9">1734-VTM</text>
<text x="88.8" y="180.3">+24VDC Pin 0</text>
<text x="88.8" y="188.2">+24VDC Pin 1</text>
<text x="88.8" y="196.9">+24VDC Pin 2</text>
<text x="88.8" y="205.3">+24VDC Pin 3</text>
<text x="88.8" y="213.6">+24VDC Pin 4</text>
<text x="88.8" y="222">+24VDC Pin 5</text>
<text x="88.8" y="230.4">+24VDC Pin 6</text>
<text x="88.8" y="238.8">+24VDC Pin 7</text>
<text x="4" y="243">A</text>
<text x="425.1" y="243">A</text>
<text x="54.5" y="275.6">4</text>
<text x="161.3" y="275.6">3</text>
<text x="268.6" y="275.6">2</text>
<text x="376" y="275.6">1</text>
</g>
<text font-size="3.2" x="318.3" y="269.7">COMPUTER REPRODUCIBLE</text>
<g font-size="2.9">
<text x="308.1" y="12.7">REV</text>
<text x="322.8" y="13.1">DESCRIPTION</text>
<text x="377.7" y="12.8">DATE</text>
<text x="390.4" y="13.1">BY</text>
<text x="397.5" y="13.1">CHECKED</text>
<text x="414.8" y="13">APP</text>
<text x="317.1" y="18.1">Mechanical room</text>
<text x="376.5" y="18.5">10/19/18</text>
<text x="389.7" y="18.5">GB</text>
<text x="193.2" y="24.6">Blue vacuum</text>
<text x="197.2" y="28">gauge</text>
<text x="200.4" y="39.5">Grn</text>
<text x="200.7" y="41.9">Brn</text>
<text x="229.7" y="50.2">Red</text>
<text x="229.7" y="53.9">Viol</text>
<text x="229.1" y="57.2">Orng</text>
<text x="230.2" y="64.3">Yel</text>
<text x="193.2" y="88.1">Blue vacuum</text>
<text x="197.2" y="91.5">gauge</text>
<text x="199.7" y="101.2">Grn</text>
<text x="206.2" y="104.7">Brn</text>
<text x="229.7" y="112">Red</text>
<text x="228.7" y="119">Orng</text>
<text x="229.7" y="115.5">Viol</text>
<text x="229.4" y="126">Yel</text>
</g>
<text font-size="2.4" x="383.5" y="269.3">SCALE: N/A</text>
<g font-size="2.1">
<text x="317.4" y="265.2">DRAWING DIRECTORY</text>
<text x="371.3" y="265.3">DRAWING NUMBER</text>
<text x="402.3" y="269.2">SHEET</text>
<text x="411.1" y="269.3">4</text>
<text x="414.2" y="269.2">OF 21</text>
<text x="414.2" y="269.2">OF</text>
<text x="416.2" y="265.3">REV</text>
</g>
</svg>
